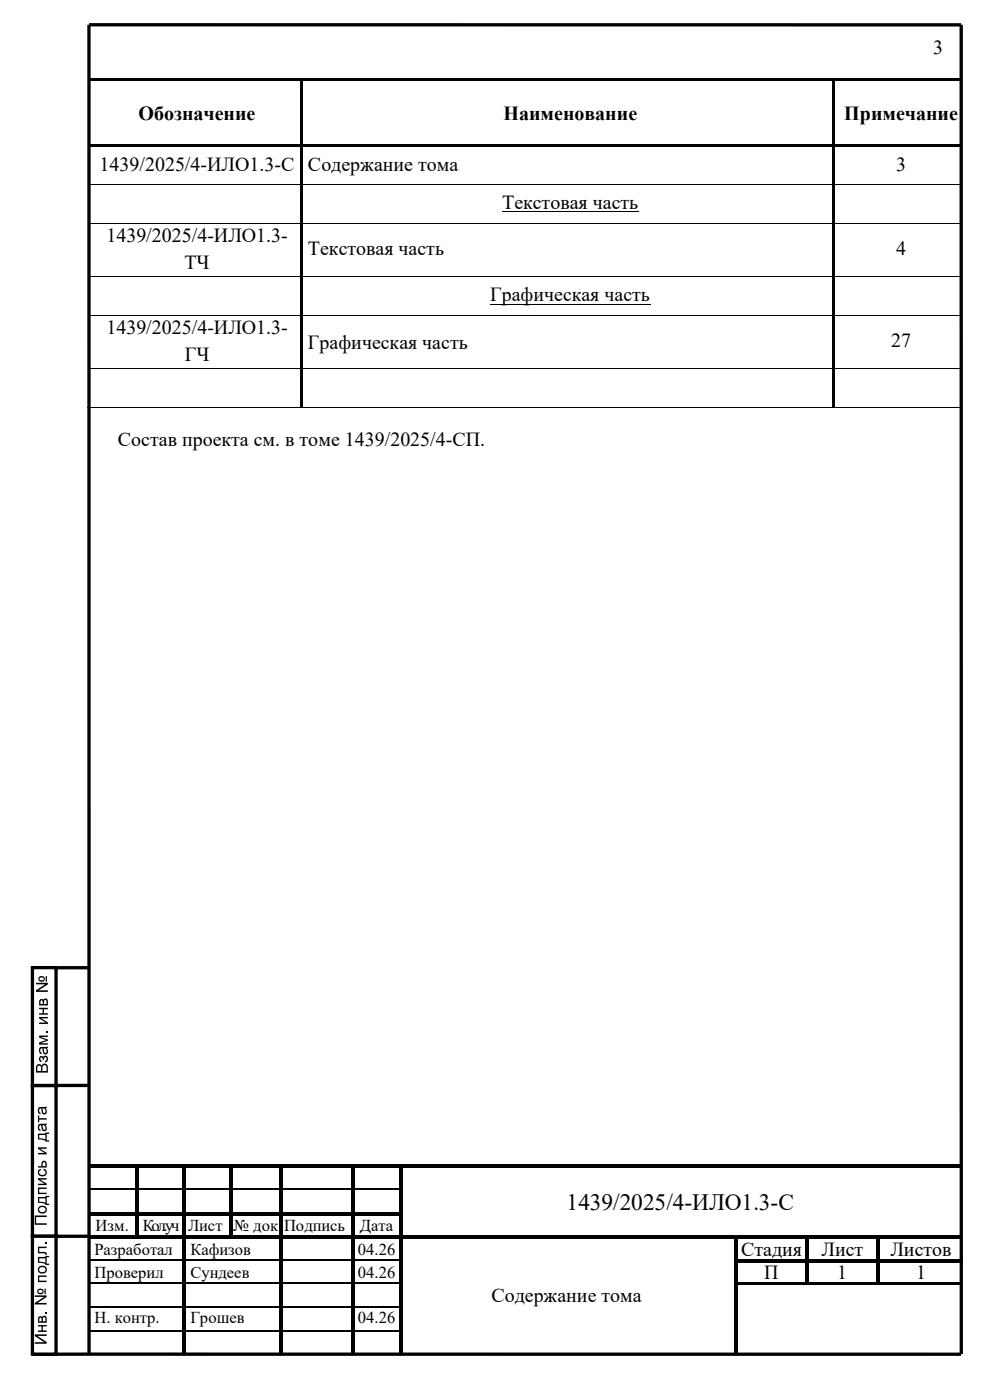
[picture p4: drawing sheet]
<svg xmlns="http://www.w3.org/2000/svg" width="210mm" height="297mm" viewBox="0 0 210 297" stroke-linecap="round" stroke-linejoin="round" font-family="sans-serif">
<g fill="#000">
<path d="M19 247.1h9.6v.7h-9.6z" fill-rule="evenodd"/>
<path d="M19 257.1h9.6v.7h-9.6z" fill-rule="evenodd"/>
<path d="M28.6 247.8l.8 .1z" fill-rule="evenodd"/>
<path d="M28.6 247.1h.8v.7h-.8z" fill-rule="evenodd"/>
<path d="M28.6 247.9h.8v4.2h-.8z" fill-rule="evenodd"/>
<path d="M28.6 252.1h.8v.8h-.8z" fill-rule="evenodd"/>
<path d="M28.6 252.9h.8v4.2h-.8z" fill-rule="evenodd"/>
<path d="M28.6 257.1h.8v.8h-.8z" fill-rule="evenodd"/>
<path d="M29.4 247.1h9.3v.7h-9.3z" fill-rule="evenodd"/>
<path d="M29.4 257.1h9.3v.7h-9.3z" fill-rule="evenodd"/>
<path d="M38.7 247.8l.7 .1z" fill-rule="evenodd"/>
<path d="M38.7 247.1h.7v.7h-.7z" fill-rule="evenodd"/>
<path d="M38.7 247.9h.7v4.2h-.7z" fill-rule="evenodd"/>
<path d="M38.7 252.1h.7v.8h-.7z" fill-rule="evenodd"/>
<path d="M38.7 252.9h.7v4.2h-.7z" fill-rule="evenodd"/>
<path d="M38.7 257.1h.7v.8h-.7z" fill-rule="evenodd"/>
<path d="M39.4 247.1h9.2v.7h-9.2z" fill-rule="evenodd"/>
<path d="M39.4 257.1h9.2v.7h-9.2z" fill-rule="evenodd"/>
<path d="M48.6 247.8l.8 .1z" fill-rule="evenodd"/>
<path d="M48.6 247.1h.8v.7h-.8z" fill-rule="evenodd"/>
<path d="M48.6 247.9h.8v4.2h-.8z" fill-rule="evenodd"/>
<path d="M48.6 252.1h.8v.8h-.8z" fill-rule="evenodd"/>
<path d="M48.6 252.9h.8v4.2h-.8z" fill-rule="evenodd"/>
<path d="M48.6 257.1h.8v.8h-.8z" fill-rule="evenodd"/>
<path d="M49.4 247.1h9.7v.7h-9.7z" fill-rule="evenodd"/>
<path d="M49.4 257.1h9.7v.7h-9.7z" fill-rule="evenodd"/>
<path d="M59.1 247.8l.8 .1z" fill-rule="evenodd"/>
<path d="M59.1 247.1h.8v.7h-.8z" fill-rule="evenodd"/>
<path d="M59.1 247.9h.8v4.2h-.8z" fill-rule="evenodd"/>
<path d="M59.1 252.1h.8v.8h-.8z" fill-rule="evenodd"/>
<path d="M59.1 252.9h.8v4.2h-.8z" fill-rule="evenodd"/>
<path d="M59.1 257.1h.8v.8h-.8z" fill-rule="evenodd"/>
<path d="M59.9 247.1h14.5v.7h-14.5z" fill-rule="evenodd"/>
<path d="M59.9 257.1h14.5v.7h-14.5z" fill-rule="evenodd"/>
<path d="M74.4 247.8l.8 .1z" fill-rule="evenodd"/>
<path d="M74.4 247.1h.8v.7h-.8z" fill-rule="evenodd"/>
<path d="M74.4 247.9h.8v4.2h-.8z" fill-rule="evenodd"/>
<path d="M74.4 252.1h.8v.8h-.8z" fill-rule="evenodd"/>
<path d="M74.4 252.9h.8v4.2h-.8z" fill-rule="evenodd"/>
<path d="M74.4 257.1h.8v.8h-.8z" fill-rule="evenodd"/>
<path d="M75.2 247.1h9.4v.7h-9.4z" fill-rule="evenodd"/>
<path d="M75.2 257.1h9.4v.7h-9.4z" fill-rule="evenodd"/>
<path d="M84.6 247.8l.8 .1z" fill-rule="evenodd"/>
<path d="M84.6 247.1h.8v.7h-.8z" fill-rule="evenodd"/>
<path d="M84.6 247.9h.8v4.2h-.8z" fill-rule="evenodd"/>
<path d="M84.6 252.1h.8v.8h-.8z" fill-rule="evenodd"/>
<path d="M84.6 252.9h.8v4.2h-.8z" fill-rule="evenodd"/>
<path d="M84.6 257.1h.8v.8h-.8z" fill-rule="evenodd"/>
<path d="M85.4 247.1h118.7v.7h-118.7z" fill-rule="evenodd"/>
<path d="M19 262.1h9.6v.7h-9.6z" fill-rule="evenodd"/>
<path d="M28.6 257.9h.8v4.2h-.8z" fill-rule="evenodd"/>
<path d="M28.6 262.1h.8v.7h-.8z" fill-rule="evenodd"/>
<path d="M29.4 262.1h9.3v.7h-9.3z" fill-rule="evenodd"/>
<path d="M38.7 257.9h.7v4.2h-.7z" fill-rule="evenodd"/>
<path d="M38.7 262.1h.7v.8h-.7z" fill-rule="evenodd"/>
<path d="M38.7 262.9h.7v4.2h-.7z" fill-rule="evenodd"/>
<path d="M38.7 267.1h.7v.8h-.7z" fill-rule="evenodd"/>
<path d="M38.7 267.9h.7v4.2h-.7z" fill-rule="evenodd"/>
<path d="M38.7 272.1h.7v.6h-.7z" fill-rule="evenodd"/>
<path d="M38.7 272.7h.7v4.4h-.7z" fill-rule="evenodd"/>
<path d="M38.7 277.1h.7v.3h-.7z" fill-rule="evenodd"/>
<path d="M39.4 262.1h9.2v.7h-9.2z" fill-rule="evenodd"/>
<path d="M48.6 257.9h.8v4.2h-.8z" fill-rule="evenodd"/>
<path d="M48.6 262.1h.8v.7h-.8z" fill-rule="evenodd"/>
<path d="M49.4 262.1h9.7v.7h-9.7z" fill-rule="evenodd"/>
<path d="M59.1 257.9h.8v4.2h-.8z" fill-rule="evenodd"/>
<path d="M59.1 262.1h.8v.8h-.8z" fill-rule="evenodd"/>
<path d="M59.1 262.9h.8v4.2h-.8z" fill-rule="evenodd"/>
<path d="M59.1 267.1h.8v.8h-.8z" fill-rule="evenodd"/>
<path d="M59.1 267.9h.8v4.2h-.8z" fill-rule="evenodd"/>
<path d="M59.1 272.1h.8v.6h-.8z" fill-rule="evenodd"/>
<path d="M59.1 272.7h.8v4.4h-.8z" fill-rule="evenodd"/>
<path d="M59.1 277.1h.8v.3h-.8z" fill-rule="evenodd"/>
<path d="M59.9 262.1h14.5v.7h-14.5z" fill-rule="evenodd"/>
<path d="M74.4 257.9h.8v4.2h-.8z" fill-rule="evenodd"/>
<path d="M74.4 262.1h.8v.8h-.8z" fill-rule="evenodd"/>
<path d="M74.4 262.9h.8v4.2h-.8z" fill-rule="evenodd"/>
<path d="M74.4 267.1h.8v.8h-.8z" fill-rule="evenodd"/>
<path d="M74.4 267.9h.8v4.2h-.8z" fill-rule="evenodd"/>
<path d="M74.4 272.1h.8v.6h-.8z" fill-rule="evenodd"/>
<path d="M74.4 272.7h.8v4.4h-.8z" fill-rule="evenodd"/>
<path d="M74.4 277.1h.8v.3h-.8z" fill-rule="evenodd"/>
<path d="M75.2 262.1h9.4v.7h-9.4z" fill-rule="evenodd"/>
<path d="M84.6 257.9h.8v4.2h-.8z" fill-rule="evenodd"/>
<path d="M84.6 262.1h.8v.8h-.8z" fill-rule="evenodd"/>
<path d="M84.6 262.9h.8v4.2h-.8z" fill-rule="evenodd"/>
<path d="M84.6 267.1h.8v.8h-.8z" fill-rule="evenodd"/>
<path d="M84.6 267.9h.8v4.2h-.8z" fill-rule="evenodd"/>
<path d="M84.6 272.1h.8v.6h-.8z" fill-rule="evenodd"/>
<path d="M84.6 272.7h.8v4.4h-.8z" fill-rule="evenodd"/>
<path d="M84.6 277.1h.8v.3h-.8z" fill-rule="evenodd"/>
<path d="M85.4 262.1h70.4v.7h-70.4z" fill-rule="evenodd"/>
<path d="M155.8 262.8l.8 .1z" fill-rule="evenodd"/>
<path d="M155.8 262.1h.8v.7h-.8z" fill-rule="evenodd"/>
<path d="M155.8 262.9h.8v4.2h-.8z" fill-rule="evenodd"/>
<path d="M155.8 267.1h.8v.8h-.8z" fill-rule="evenodd"/>
<path d="M155.8 267.9h.8v4.2h-.8z" fill-rule="evenodd"/>
<path d="M155.8 272.1h.8v.6h-.8z" fill-rule="evenodd"/>
<path d="M155.8 272.7h.8v4.4h-.8z" fill-rule="evenodd"/>
<path d="M155.8 277.1h.8v.3h-.8z" fill-rule="evenodd"/>
<path d="M156.6 262.1h14.3v.7h-14.3z" fill-rule="evenodd"/>
<path d="M156.6 267.1h14.3v.8h-14.3z" fill-rule="evenodd"/>
<path d="M156.6 272.1h14.3v.5h-14.3z" fill-rule="evenodd"/>
<path d="M170.9 262.8l.7 .1z" fill-rule="evenodd"/>
<path d="M170.9 262.1h.7v.7h-.7z" fill-rule="evenodd"/>
<path d="M170.9 262.9h.7v4.2h-.7z" fill-rule="evenodd"/>
<path d="M170.9 267.1h.7v.8h-.7z" fill-rule="evenodd"/>
<path d="M170.9 267.9h.7v4.2h-.7z" fill-rule="evenodd"/>
<path d="M170.9 272.1h.5v.5h-.5z" fill-rule="evenodd"/>
<path d="M171.4 272.1h14.4v.5h-14.4z" fill-rule="evenodd"/>
<path d="M171.6 262.1h14.2v.7h-14.2z" fill-rule="evenodd"/>
<path d="M171.6 267.1h14.2v.8h-14.2z" fill-rule="evenodd"/>
<path d="M185.8 262.8l.8 .1z" fill-rule="evenodd"/>
<path d="M185.8 262.1h.8v.7h-.8z" fill-rule="evenodd"/>
<path d="M185.8 262.9h.8v4.2h-.8z" fill-rule="evenodd"/>
<path d="M185.8 267.1h.8v.8h-.8z" fill-rule="evenodd"/>
<path d="M185.8 267.9h.8v4.2h-.8z" fill-rule="evenodd"/>
<path d="M185.8 272.1h.5v.5h-.5z" fill-rule="evenodd"/>
<path d="M186.3 272.1h17.8v.5h-17.8z" fill-rule="evenodd"/>
<path d="M186.6 262.1h17.5v.7h-17.5z" fill-rule="evenodd"/>
<path d="M186.6 267.1h17.6v.8h-17.6z" fill-rule="evenodd"/>
<path d="M38.7 277.4h.7v4.8h-.7z" fill-rule="evenodd"/>
<path d="M38.7 282.2h.7v.2h-.7z" fill-rule="evenodd"/>
<path d="M38.7 282.4h.7v4.7h-.7z" fill-rule="evenodd"/>
<path d="M59.1 277.4h.8v4.8h-.8z" fill-rule="evenodd"/>
<path d="M59.1 282.2h.8v.2h-.8z" fill-rule="evenodd"/>
<path d="M59.1 282.4h.8v4.7h-.8z" fill-rule="evenodd"/>
<path d="M74.4 277.4h.8v4.8h-.8z" fill-rule="evenodd"/>
<path d="M74.4 282.2h.8v.2h-.8z" fill-rule="evenodd"/>
<path d="M74.4 282.4h.8v4.7h-.8z" fill-rule="evenodd"/>
<path d="M84.6 277.4h.8v4.8h-.8z" fill-rule="evenodd"/>
<path d="M84.6 282.2h.8v.2h-.8z" fill-rule="evenodd"/>
<path d="M84.6 282.4h.8v4.7h-.8z" fill-rule="evenodd"/>
<path d="M155.8 277.4h.8v4.8h-.8z" fill-rule="evenodd"/>
<path d="M155.8 282.2h.8v.2h-.8z" fill-rule="evenodd"/>
<path d="M155.8 282.4h.8v4.7h-.8z" fill-rule="evenodd"/>
</g>
<g fill="none" stroke="#000" stroke-width=".25">
<path d="M19 252.2h9.6M29.4 252.2h9.3M39.4 252.2h9.2M49.4 252.2h9.7M59.9 252.2h14.5M75.2 252.2h9.4M19 267.2h19.7M19 272.2h19.7M19 277.2h19.7M39.4 267.2h19.7M39.4 272.2h19.7M39.4 277.2h19.7"/>
<path d="M59.9 267.2h14.5M59.9 272.2h14.5M59.9 277.2h14.5M75.2 267.2h9.4M75.2 272.2h9.4M75.2 277.2h9.4M19 282.3h19.7M39.4 282.3h19.7M59.9 282.3h14.5M75.2 282.3h9.4"/>
</g>
<path d="M203.9 5.3h-185v281.9M203.9 5.3v281.9M18.9 205.3h-12M18.9 230.3h-12M18.9 262.3h-12M6.9 287.3h197" fill="none" stroke="#000" stroke-width=".71" stroke-linecap="butt"/>
<path d="M6.9 230.3h5v32h-5z" fill-rule="evenodd" fill="#fff"/>
<path d="M6.9 230.3h5v32h-5z" fill="none" stroke="#000" stroke-width=".71"/>
<g fill="#000">
<path d="M8.1 236.7h.2v.5h1.6v.3h-1.6v.6h-.2zM7.4 257.9h2.5v.3h-2.2v1.3h2.2v.3h-2.5zM8.1 251.9h1.8v.3h-1.6v.8h1.6v.3h-1.8zM8.1 249.9h1.8v.3h-1.4l1.4 .9v.3h-1.8v-.3h1.4l-1.4-.8zM8.1 243.4h1.8v.3h-1.4l1.4 .9v.3h-1.8v-.3h1.4l-1.4-.9zM8.2 248.2l.4-.2 .1 .3a.57 .57 0 0 0-.3 .8 .57 .57 0 0 0 .9 .1 .5 .5 0 0 0 .4-.5 .5 .5 0 0 0-.5-.4v-.3a.86 .86 0 0 1 .7 1.1 .86 .86 0 0 1-1.3 .4 .84 .84 0 0 1-.4-1.3z"/>
<path d="M8.2 238.5l1.7-.2v.3l-.2 .1a.68 .68 0 0 1 .3 .9 .68 .68 0 0 1-.9 .3l-.4-1.2a.49 .49 0 0 0-.4 .4 .49 .49 0 0 0 .3 .6v.3a.89 .89 0 0 1-.4-1.5zM9 238.7l.3 1a.51 .51 0 0 0 .3-.7 .51 .51 0 0 0-.6-.3z"/>
<path d="M8.2 235l1.7-.2v.3h-.2a.68 .68 0 0 1 .3 .9 .68 .68 0 0 1-.9 .3l-.4-1.2a.49 .49 0 0 0-.4 .5 .49 .49 0 0 0 .3 .5v.3a.89 .89 0 0 1-.4-1.4zM9 235.1l.3 1a.51 .51 0 0 0 .3-.6 .51 .51 0 0 0-.6-.4z"/>
<path d="M8.1 253.9h1.5v-.2h.8v.3h-.5v1.4h.5v.2h-.8a1.05 1.05 0 0 0-1.3-.4h-.2zM8.3 254.2v.7l1.3 .3v-1z"/>
<path d="M8.9 246.4a.57 .57 0 0 1 .7-.1 .57 .57 0 0 1 .3 .6v.8h-1.8v-.3h.7zM9.1 246.6l-.1 .8h.6v-.7l-.3-.2z"/>
<path d="M8.1 240.5h1.5v-.2h.8v.2h-.5v1.4h.5v.3h-.8a1.08 1.08 0 0 0-1.3-.5h-.2zM8.3 240.8v.7l1.3 .2v-.9z"/>
<path d="M8.3 256a.92 .92 0 0 1 1.3 0 .92 .92 0 0 1 0 1.3 .92 .92 0 0 1-1.3 0 .92 .92 0 0 1 0-1.3zM8.4 256.3a.62 .62 0 0 0 .6 .9 .62 .62 0 0 0 .6-.9 .85 .85 0 0 0-1.2 0z"/>
</g>
<path d="M6.9 205.3h5v25h-5z" fill-rule="evenodd" fill="#fff"/>
<path d="M6.9 205.3h5v25h-5z" fill="none" stroke="#000" stroke-width=".71"/>
<g fill="#000">
<path d="M8.3 215.7h1.9v.3h-1.4l1.4 .9v.3h-1.9v-.3h1.4l-1.4-.8zM8.3 213.8h1.9v.3h-.9v.9h.9v.3h-1.9v-.3h.7v-.9h-.7zM9.8 218.8h.4v.3h-.4zM8.3 219.7h1.9v.3h-1.5l1.5 .5v.3l-1.6 .5h1.6v.3h-1.9v-.4l1.5-.5-1.5-.6zM8.4 224.2a.44 .44 0 0 1 .8 0 .64 .64 0 0 1 .9 0 .64 .64 0 0 1-.1 1l-.4 .2-.1-.3a.38 .38 0 0 0 .4-.5 .38 .38 0 0 0-.5-.2l-.1 .4h-.3v-.3a.29 .29 0 0 0-.4-.1 .29 .29 0 0 0 0 .5l.2 .1v.3a.71 .71 0 0 1-.4-1.1z"/>
<path d="M7.6 208.5h2.6v.4l-2 1.2h2v.3h-2.6v-.3l2-1.3h-2zM8.3 207.2a.68 .68 0 0 1 1.1 .1 .68 .68 0 0 1-.2 1 .68 .68 0 0 1-1-.4l-.1-.4zM8.4 207.5a.41 .41 0 0 0 .4 .5 .41 .41 0 0 0 .4-.5l-.4-.1zM9.7 207.1h.3v1.2h-.3z"/>
<path d="M8.4 212.1a.51 .51 0 0 1 .8 0 .52 .52 0 0 1 .6-.2 .52 .52 0 0 1 .4 .6v.8h-1.9zM8.7 212.3l-.1 .7h.5v-.3a.31 .31 0 0 0-.1-.3 .31 .31 0 0 0-.3-.1zM9.5 212.2l-.2 .8h.6v-.4a.3 .3 0 0 0-.1-.4 .3 .3 0 0 0-.3 0z"/>
<path d="M8.5 222.2l1.7-.2v.3l-.3 .1a.68 .68 0 0 1 .3 .9 .68 .68 0 0 1-.9 .3l-.3-1.2-.4 .2a.53 .53 0 0 0 .2 .7v.4a.93 .93 0 0 1-.3-1.5zM9.2 222.4l.3 1a.51 .51 0 0 0 .4-.7 .51 .51 0 0 0-.7-.3z"/>
<path d="M7.8 226a.6 .6 0 0 1 1 .1 .71 .71 0 0 1 .9-.4 .71 .71 0 0 1 .5 .9v.9h-2.6v-1.1zM8 226.2l-.1 1h.8v-.5a.43 .43 0 0 0-.2-.6 .43 .43 0 0 0-.5 .1zM9.2 226.1l-.2 1.1h.9v-.6a.47 .47 0 0 0-.2-.5 .47 .47 0 0 0-.5 0z"/>
</g>
<path d="M6.9 262.3h5v25h-5z" fill-rule="evenodd" fill="#fff"/>
<path d="M6.9 262.3h5v25h-5z" fill="none" stroke="#000" stroke-width=".71"/>
<g fill="#000">
<path d="M8.1 270.6h1.8v.3h-1.6v.8h1.6v.3h-1.8zM8.1 264.5h1.8v.3h-1.6v.8l1.4 .1 .2 .6h-.3l-.1-.4h-1.4zM9.6 278.3h.3v.4h-.3zM9.6 263.6h.3v.3h-.3zM7.4 283.1h2.5v.3h-2l2 1.3v.4h-2.5v-.4h2l-2-1.2zM8.1 281.1h1.8v.3h-.8v.9h.8v.3h-1.8v-.3h.7v-.9h-.7z"/>
<path d="M7.4 274.8h2.5v.4l-1.9 1.2h1.9v.3h-2.5v-.3l1.9-1.3h-1.9zM8.1 273.5a.69 .69 0 0 1 1.1 .2 .69 .69 0 0 1-.5 1 .69 .69 0 0 1-.8-.7zM8.2 273.8a.38 .38 0 0 0 .4 .5 .38 .38 0 0 0 .3-.5zM9.4 273.4h.3v1.2h-.3z"/>
<path d="M8.1 266.7h1.5v-.3h.8v.3h-.5v1.4h.5v.3h-.8v-.2l-.4-.2-1.1-.1zM8.3 267v.7l1.3 .2v-.9z"/>
<path d="M8.3 268.7a.93 .93 0 0 1 1.3 0 .93 .93 0 0 1 0 1.4 .92 .92 0 0 1-1.3-.1 .92 .92 0 0 1 0-1.3zM8.4 269a.61 .61 0 0 0 .6 .9 .61 .61 0 0 0 .5-.9l-.1-.1a.86 .86 0 0 0-1 .1z"/>
<path d="M8.2 279.4a.51 .51 0 0 1 .7 0 .52 .52 0 0 1 .7-.2 .52 .52 0 0 1 .3 .6v.8h-1.8zM8.4 279.6l-.1 .7h.5v-.3a.3 .3 0 0 0 0-.4 .3 .3 0 0 0-.4 0zM9.2 279.5l-.1 .8h.5v-.4a.3 .3 0 0 0 0-.4 .3 .3 0 0 0-.4 0z"/>
</g>
<path d="M178.9 288.3h20v4h-20z" fill="none" stroke="#fff" stroke-width=".21"/>
<g fill="#000">
<path d="M18.8 16.6h44.8v.5h-44.8z" fill-rule="evenodd"/>
<path d="M63.6 17.1l.5 .1z" fill-rule="evenodd"/>
<path d="M63.6 16.6h.5v.5h-.5z" fill-rule="evenodd"/>
<path d="M64.1 16.6h112.5v.5h-112.5z" fill-rule="evenodd"/>
<path d="M176.6 17.1l.6 .1z" fill-rule="evenodd"/>
<path d="M176.6 16.6h.6v.5h-.6z" fill-rule="evenodd"/>
<path d="M177.2 16.6h26.9v.5h-26.9z" fill-rule="evenodd"/>
<path d="M18.8 30.5h44.8v.5h-44.8z" fill-rule="evenodd"/>
<path d="M63.6 17.2h.5v13.3h-.5z" fill-rule="evenodd"/>
<path d="M63.6 30.5h.5v.6h-.5z" fill-rule="evenodd"/>
<path d="M63.6 31.1h.5v8h-.5z" fill-rule="evenodd"/>
<path d="M63.6 39.1h.5v.2h-.5z" fill-rule="evenodd"/>
<path d="M64.1 30.5h112.5v.5h-112.5z" fill-rule="evenodd"/>
<path d="M176.6 17.2h.6v13.3h-.6z" fill-rule="evenodd"/>
<path d="M176.6 30.5h.6v.6h-.6z" fill-rule="evenodd"/>
<path d="M176.6 31.1h.6v8h-.6z" fill-rule="evenodd"/>
<path d="M176.6 39.1h.6v.2h-.6z" fill-rule="evenodd"/>
<path d="M177.2 30.5h26.9v.5h-26.9z" fill-rule="evenodd"/>
<path d="M63.6 39.3h.5v8h-.5z" fill-rule="evenodd"/>
<path d="M63.6 47.3h.5v.1h-.5z" fill-rule="evenodd"/>
<path d="M63.6 47.4h.5v11.2h-.5z" fill-rule="evenodd"/>
<path d="M63.6 58.6h.5v.2h-.5z" fill-rule="evenodd"/>
<path d="M176.6 39.3h.6v8h-.6z" fill-rule="evenodd"/>
<path d="M176.6 47.3h.6v.1h-.6z" fill-rule="evenodd"/>
<path d="M176.6 47.4h.6v11.2h-.6z" fill-rule="evenodd"/>
<path d="M176.6 58.6h.6v.2h-.6z" fill-rule="evenodd"/>
<path d="M63.6 58.8h.5v8h-.5z" fill-rule="evenodd"/>
<path d="M63.6 66.8h.5v.2h-.5z" fill-rule="evenodd"/>
<path d="M63.6 67h.5v11.2h-.5z" fill-rule="evenodd"/>
<path d="M63.6 78.2h.5v.2h-.5z" fill-rule="evenodd"/>
<path d="M176.6 58.8h.6v8h-.6z" fill-rule="evenodd"/>
<path d="M176.6 66.8h.6v.2h-.6z" fill-rule="evenodd"/>
<path d="M176.6 67h.6v11.2h-.6z" fill-rule="evenodd"/>
<path d="M176.6 78.2h.6v.2h-.6z" fill-rule="evenodd"/>
<path d="M63.6 78.4h.5v8h-.5z" fill-rule="evenodd"/>
<path d="M63.6 86.4h.2v.1h-.2z" fill-rule="evenodd"/>
<path d="M176.6 78.4h.6v8h-.6z" fill-rule="evenodd"/>
<path d="M176.6 86.4h.2v.1h-.2z" fill-rule="evenodd"/>
</g>
<g fill="none" stroke="#000" stroke-width=".21">
<path d="M18.8 39.2h44.8M64.1 39.2h112.5M177.2 39.2h26.9M18.8 47.3h44.8M18.8 58.7h44.8M64.1 47.3h112.5M64.1 58.7h112.5M106.5 44.9h29M177.2 47.3h26.9M177.2 58.7h26.9M18.8 66.9h44.8M18.8 78.3h44.8"/>
<path d="M64.1 66.9h112.5M64.1 78.3h112.5M104 64.5h33.9M177.2 66.9h26.9M177.2 78.3h26.9M18.6 86.5h45M63.8 86.5h112.8M176.8 86.5h27.3"/>
</g>
<text font-size="5" x="120.2" y="256.7">1439/2025/4-ИЛО1.3-С</text>
<g font-size="4.2">
<text x="198" y="11.5">3</text>
<text x="29.4" y="25.4">Обозначение</text>
<text x="106.8" y="25.4">Наименование</text>
<text x="179.1" y="25.4">Примечание</text>
<text x="21.1" y="36.2">1439/2025/4-ИЛО1.3-С</text>
<text x="65.3" y="36.2">Содержание тома</text>
<text x="190.1" y="36.2">3</text>
<text x="106.5" y="44.4">Текстовая часть</text>
<text x="22.6" y="51.4">1439/2025/4-ИЛО1.3-</text>
<text x="39.1" y="57">ТЧ</text>
<text x="65.3" y="54.2">Текстовая часть</text>
<text x="190.1" y="54.2">4</text>
<text x="104" y="63.9">Графическая часть</text>
<text x="22.6" y="70.9">1439/2025/4-ИЛО1.3-</text>
<text x="39.2" y="76.5">ГЧ</text>
<text x="65.3" y="74.1">Графическая часть</text>
<text x="189.1" y="73.7">27</text>
<text x="25" y="94.7">Состав проекта см. в томе 1439/2025/4-СП.</text>
<text x="157.2" y="266.4">Стадия</text>
<text x="174.3" y="266.4">Лист</text>
<text x="188.9" y="266.4">Листов</text>
<text x="162.1" y="271.4">П</text>
<text x="177.6" y="271.4">1</text>
<text x="194.3" y="271.4">1</text>
<text x="104.2" y="276.2">Содержание тома</text>
</g>
<g font-size="3.5">
<text x="20.3" y="261.2">Изм.</text>
<text x="30.3" y="261.2">Кол.уч</text>
<text x="39.9" y="261.2">Лист</text>
<text x="49.5" y="261.2">№ док</text>
<text x="60.2" y="261.2">Подпись</text>
<text x="76.3" y="261.2">Дата</text>
<text x="20" y="266.3">Разработал</text>
<text x="40.4" y="266.3">Кафизов</text>
<text x="75.9" y="266.2">04.26</text>
<text x="20" y="271.2">Проверил</text>
<text x="40.4" y="271.2">Сундеев</text>
<text x="75.9" y="271.2">04.26</text>
<text x="20" y="280.8">Н. контр.</text>
<text x="40.4" y="280.8">Грошев</text>
<text x="75.9" y="280.7">04.26</text>
</g>
</svg>
